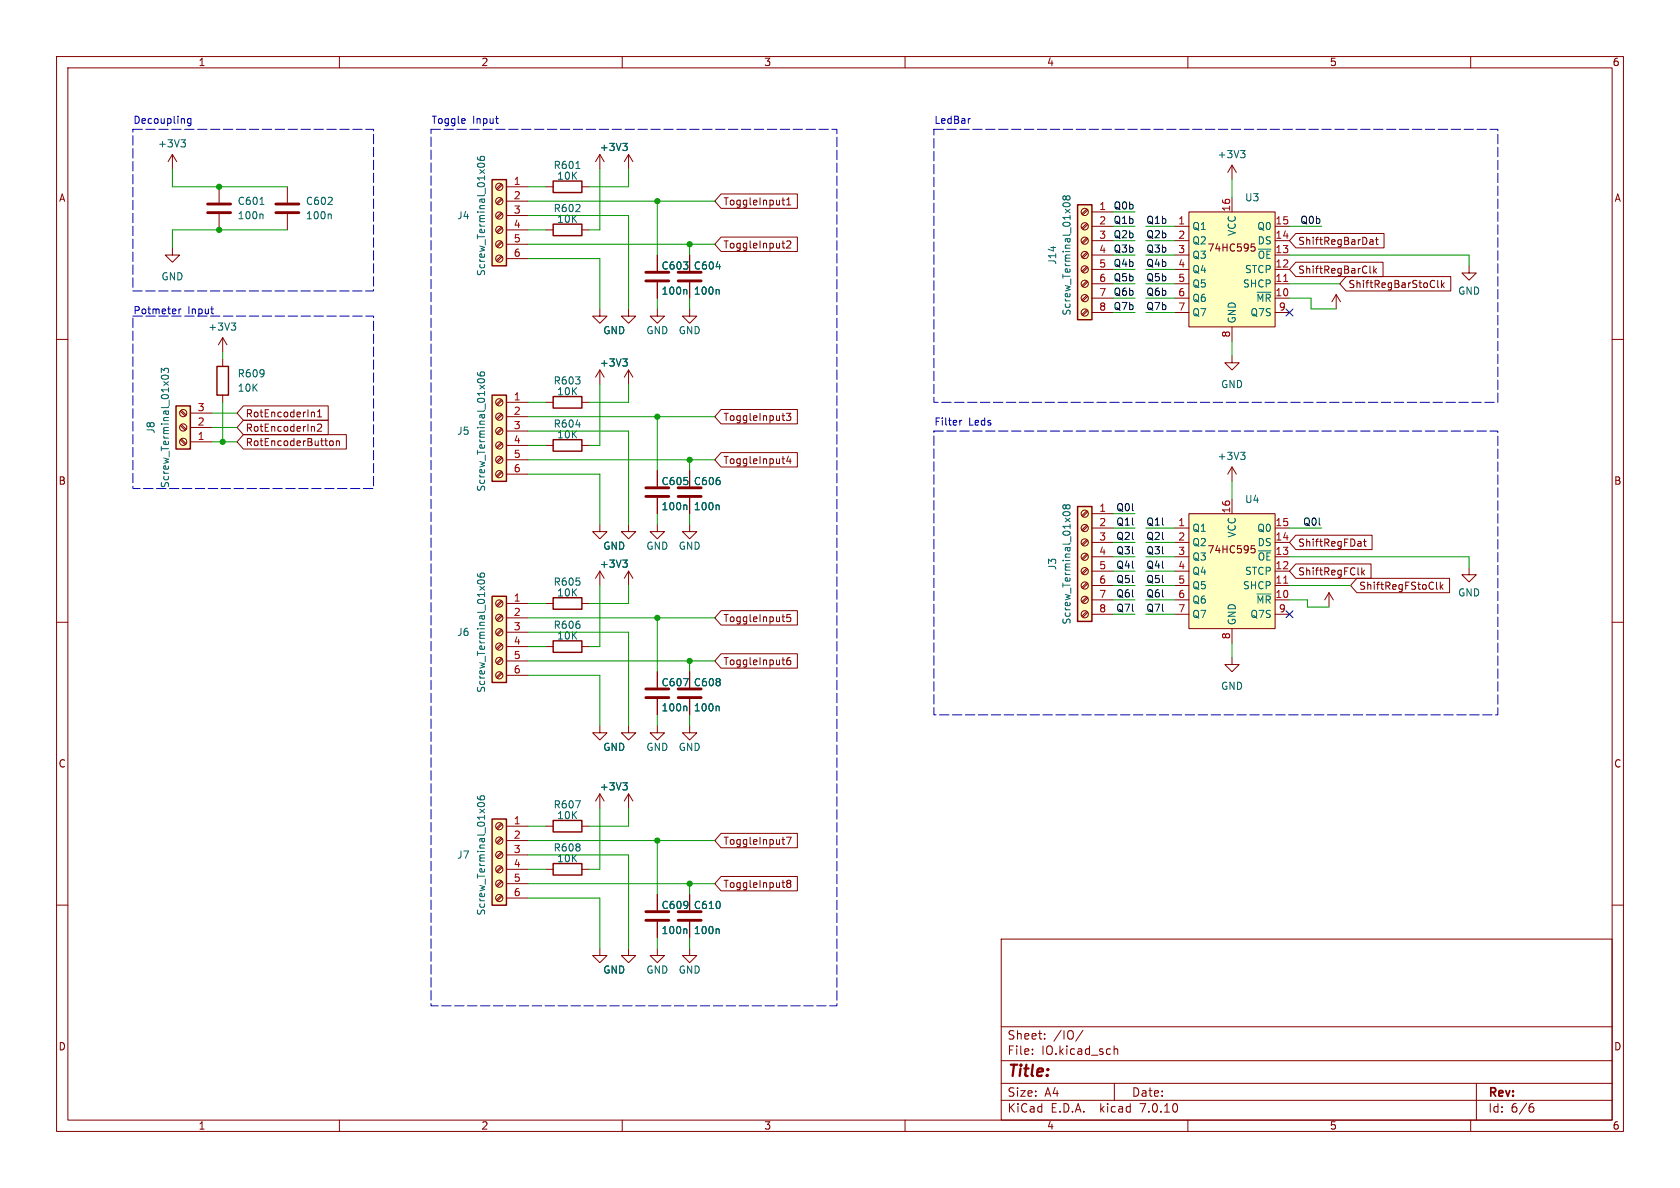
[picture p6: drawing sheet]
<svg xmlns="http://www.w3.org/2000/svg" width="297mm" height="210mm" viewBox="0 0 297 210" stroke-linecap="round" stroke-linejoin="round" font-family="sans-serif">
<g fill="none" stroke="#840000" stroke-width=".18">
<path d="M10 10h277v190h-277zM12 12h273v186h-273zM60 10v2M110 10v2M160 10v2M210 10v2M260 10v2M30.5 27.3l-.8 1.3M30.5 27.3v2.5M30.5 27.3l.7 1.3M38.7 33v2.8M38.7 37.8v2.8"/>
<path d="M50.8 33v2.8M50.8 37.8v2.8M88.6 37.6l-.8 .8M88.6 35.1l-.8 .8M88.6 32.5l-.8 .9M88.8 37.8l-.9 .8M88.8 35.2l-.9 .9M88.8 32.7l-.9 .8M89.5 33h3.8M89.5 35.6h3.8M89.5 38.1h3.8M96.5 33h1.3"/>
<path d="M102.9 33h1.2M106 27.3v2.5M106 27.3l-.7 1.3M106 27.3l.8 1.3M111.1 27.3v2.5M111.1 27.3l-.7 1.3M111.1 27.3l.8 1.3M127.5 34.3h13.5v2.5h-13.5l-1.1-1.2zM138.2 35.4h.5M138.4 35v1l.3 .2M139.1 36.2h.7M139.1 35.3l.3-.3v1.2"/>
<path d="M192.1 39.5l-.8 .8M192.1 37l-.8 .8M192.3 39.7l-.9 .8M192.3 37.1l-.9 .9M193 37.5h3.8M210.2 37.5h15.2v20.3h-15.2zM217.8 29.2l-.8 1.3M217.8 29.2v2.6M217.8 34.9v2.6M217.8 29.2l.8 1.3M10 60h2M30.5 43.8v1.3h1.2l-1.2 1.3-1.3-1.3h1.3"/>
<path d="M39.4 59.7l-.8 1.3M39.4 59.7v2.5M39.4 59.7l.7 1.3M88.6 45.2l-.8 .9M88.6 42.7l-.8 .8M88.6 40.1l-.8 .9M88.8 45.4l-.9 .8M88.8 42.8l-.9 .9M88.8 40.3l-.9 .8M89.5 40.6h3.8M89.5 43.2h3.8M89.5 45.7h3.8"/>
<path d="M96.5 40.6h1.3M102.9 40.6h1.2M106 54.6v1.3h1.3l-1.3 1.3-1.2-1.3h1.2M111.1 54.6v1.3h1.3l-1.3 1.3-1.2-1.3h1.2M116.2 54.6v1.3h1.3l-1.3 1.3-1.3-1.3h1.3M116.2 45.1v2.8M116.2 49.9v2.8M121.9 54.6v1.3h1.3l-1.3 1.3-1.3-1.3h1.3M121.9 45.1v2.8M121.9 49.9v2.8M127.5 41.9h13.5v2.6h-13.5l-1.1-1.3zM138.2 43h.5"/>
<path d="M138.6 43.9h.1M139.1 42.7l.5-.1 .2 .3-.8 1h.8M192.1 54.7l-.8 .9M192.1 52.2l-.8 .8M192.1 49.7l-.8 .8M192.1 47.1l-.8 .9M192.1 44.6l-.8 .8M192.1 42l-.8 .9M192.3 54.9l-.9 .9M192.3 52.4l-.9 .8M192.3 49.8l-.9 .9M192.3 47.3l-.9 .8"/>
<path d="M192.3 44.8l-.9 .8M192.3 42.2l-.9 .9M193 40h3.8M193 42.5h3.8M193 45.1h3.8M193 47.6h3.8M193 50.2h3.8M193 52.7h3.8M193 55.2h3.8M207.6 40h2.6M207.6 42.5h2.6M207.6 45.1h2.6"/>
<path d="M207.6 47.6h2.6M207.6 50.2h2.6M207.6 52.7h2.6M207.6 55.2h2.6M217.8 57.8v2.5M221.2 43.1h.6M221.3 43.6l.5 .1M221.8 44.3l-.5 .1M221.9 43.8v.4M225.4 40h2.6M225.4 42.5h2.6M225.4 45.1h2.6"/>
<path d="M225.4 47.6h2.6M225.4 50.2h2.6M225.4 52.7h2.6M225.4 55.2h2.6M229.1 41.3h15.6v2.5h-15.6l-1.1-1.3zM229.1 46.4h15.4v2.5h-15.4l-1.1-1.3zM236.2 52.1l-.7 1.2M236.2 52.1v2.5M236.2 52.1l.8 1.2M238 48.9h18.5v2.5h-18.5l-1.1-1.2zM242.2 42.4h.5v.8M242.2 43.2h.5"/>
<path d="M242.2 47v1.1l.2 .2M242.7 42.7l-.5 .1M242.9 47v1.3M243 47.8l.3 .5M243.2 42.4h.4M243.3 41.9v1.1l.3 .2M243.3 47.4l-.4 .5M254.2 49.6v1.1l.2 .1M254.8 49.6v1.2M255 50.4l.3 .4M255.3 50l-.5 .5M259.7 47v1.3h1.3l-1.3 1.2-1.3-1.2h1.3"/>
<path d="M285 60h2M31.9 72.7l.8 .8M31.9 75.2l.8 .9M31.9 77.8l.8 .8M32.1 72.5l.8 .9M32.1 75.1l.8 .8M32.1 77.6l.8 .8M33.7 78.1h3.8M33.7 75.6h3.8M33.7 73h3.8M39.4 63.5v1.3M39.4 69.9v1.2"/>
<path d="M43 71.8h15v2.5h-15l-1.1-1.3zM43 74.3h15v2.5h-15l-1.1-1.2zM43 76.8h18.2v2.6h-18.2l-1.1-1.3zM55.2 72.8l.4 .2v.7M56.1 73.7h.8M56.1 72.8l.4-.4v1.3M56.1 75.1l.5-.1 .3 .3-.8 .9h.8M58.3 78.2l.2-.3 .3 .1 .1 .2-.1 .5-.3 .1-.2-.3M59.5 78l.1-.1 .3 .1 .1 .8M59.5 77.9v.9M88.6 78.2l-.8 .9M88.6 75.7l-.8 .8"/>
<path d="M88.6 73.2l-.8 .8M88.6 70.6l-.8 .9M88.8 78.4l-.9 .8M88.8 75.9l-.9 .8M88.8 73.3l-.9 .9M88.8 70.8l-.9 .8M89.5 78.7h3.8M89.5 71.1h3.8M89.5 73.7h3.8M89.5 76.2h3.8M96.5 78.7h1.3M96.5 71.1h1.3"/>
<path d="M102.9 78.7h1.2M102.9 71.1h1.2M106 65.4v2.5M106 65.4l-.7 1.3M106 65.4l.8 1.3M111.1 65.4v2.5M111.1 65.4l-.7 1.3M111.1 65.4l.8 1.3M127.5 72.4h13.5v2.5h-13.5l-1.1-1.2zM138.2 73.5h.5M138.6 74.3h.1M139 73.1h.8l-.4 .4 .3 .2v.5l-.1 .1-.6-.1"/>
<path d="M217.8 62.9v1.2h1.3l-1.3 1.3-1.3-1.3h1.3M88.6 83.3l-.8 .9M88.6 80.8l-.8 .8M88.8 83.5l-.9 .8M88.8 80.9l-.9 .9M89.5 81.3h3.8M89.5 83.8h3.8M106 92.7v1.3h1.3l-1.3 1.3-1.2-1.3h1.2M111.1 92.7v1.3h1.3l-1.3 1.3-1.2-1.3h1.2M116.2 92.7v1.3h1.3l-1.3 1.3-1.3-1.3h1.3M116.2 83.2v2.8M116.2 88v2.8"/>
<path d="M121.9 92.7v1.3h1.3l-1.3 1.3-1.3-1.3h1.3M121.9 83.2v2.8M121.9 88v2.8M127.5 80h13.5v2.6h-13.5l-1.1-1.3zM138.2 81.1h.5M138.6 82h.1M139.4 80.6l-.3 .9h.8M139.7 81.1v.9M192.1 97.9l-.8 .9M192.1 95.4l-.8 .8M192.1 92.8l-.8 .9M192.1 90.3l-.8 .8"/>
<path d="M192.3 98.1l-.9 .8M192.3 95.6l-.9 .8M192.3 93l-.9 .9M192.3 90.5l-.9 .8M193 90.8h3.8M193 93.3h3.8M193 95.9h3.8M193 98.4h3.8M207.6 93.3h2.6M207.6 95.9h2.6M207.6 98.4h2.6M210.2 90.8h15.2v20.3h-15.2z"/>
<path d="M217.8 82.6v2.5M217.8 88.3v2.5M217.8 82.6l-.8 1.2M217.8 82.6l.8 1.2M221.2 96.5h.6M221.3 96.9l.5 .1M221.8 97.7h-.5M221.9 97.2v.3M225.4 93.3h2.6M225.4 95.9h2.6M225.4 98.4h2.6M229.1 99.7h13.3v2.5h-13.3l-1.1-1.2z"/>
<path d="M229.1 94.6h13.5v2.6h-13.5l-1.1-1.3zM240.6 95.8v.8M240.6 96.5l-.1 .1M240.6 96l-.1 .1M241 95.7h.5M241.2 95.3v1.1l.3 .2M10 110h2M88.6 118.9l-.8 .8M88.6 116.3l-.8 .9M88.6 113.8l-.8 .8M88.6 111.3l-.8 .8M88.6 108.7l-.8 .9"/>
<path d="M88.6 106.2l-.8 .8M88.8 119l-.9 .9M88.8 116.5l-.9 .8M88.8 114l-.9 .8M88.8 111.4l-.9 .9M88.8 108.9l-.9 .8M88.8 106.3l-.9 .9M89.5 114.3h3.8M89.5 106.7h3.8M89.5 109.2h3.8M89.5 111.8h3.8M89.5 116.8h3.8"/>
<path d="M89.5 119.4h3.8M96.5 114.3h1.3M96.5 106.7h1.3M102.9 114.3h1.2M102.9 106.7h1.2M106 101l-.7 1.2M106 101v2.5M106 101l.8 1.2M111.1 101l-.7 1.2M111.1 101v2.5M111.1 101l.8 1.2M116.2 118.7v2.8"/>
<path d="M121.9 118.7v2.8M127.5 107.9h13.5v2.6h-13.5l-1.1-1.3zM127.5 115.6h13.5v2.5h-13.5l-1.1-1.3zM138.2 109h.5M138.2 116.7h.5M138.6 109.9h.1M138.6 117.5h.1M139.7 116.2l-.4 .1a.85 .85 0 0 0 0 1.2l.4-.1 .1-.4-.2-.3-.4 .1-.1 .2M139.7 108.6h-.6v.6l.2-.1 .4 .1 .1 .1-.1 .5-.1 .1-.5-.1M192.1 108.1l-.8 .8M192.1 105.5l-.8 .9M192.1 103l-.8 .8"/>
<path d="M192.1 100.5l-.8 .8M192.3 108.3l-.9 .8M192.3 105.7l-.9 .9M192.3 103.2l-.9 .8M192.3 100.6l-.9 .9M193 101h3.8M193 103.5h3.8M193 106h3.8M193 108.6h3.8M207.6 101h2.6M207.6 103.5h2.6M207.6 106h2.6"/>
<path d="M207.6 108.6h2.6M217.8 116.2v1.3h1.3l-1.3 1.2-1.3-1.2h1.3M217.8 111.1v2.6M225.4 101h2.6M225.4 103.5h2.6M225.4 106h2.6M225.4 108.6h2.6M234.9 104.8l-.7 1.2M234.9 104.8v2.5M234.9 104.8l.8 1.2M239.9 102.2h16.4v2.6h-16.4l-1.1-1.3zM240.7 100.4v1.2"/>
<path d="M240.9 101.2l.3 .4M241.2 100.8l-.5 .5M254 102.9v1.1l.1 .2M254.6 102.9v1.3M254.7 103.7l.4 .5M255.1 103.3l-.5 .5M259.7 100.3v1.3h1.3l-1.3 1.3-1.3-1.3h1.3M285 110h2M106 128.3v1.2h1.3l-1.3 1.3-1.2-1.3h1.2M111.1 128.3v1.2h1.3l-1.3 1.3-1.2-1.3h1.2M116.2 128.3v1.2h1.3l-1.3 1.3-1.3-1.3h1.3M116.2 123.6v2.8"/>
<path d="M121.9 128.3v1.2h1.3l-1.3 1.3-1.3-1.3h1.3M121.9 123.6v2.8M10 160h2M88.6 158.2l-.8 .9M88.6 155.7l-.8 .8M88.6 153.2l-.8 .8M88.6 150.6l-.8 .9M88.6 148.1l-.8 .8M88.6 145.5l-.8 .9M88.8 158.4l-.9 .9M88.8 155.9l-.9 .8M88.8 153.3l-.9 .9"/>
<path d="M88.8 150.8l-.9 .8M88.8 148.3l-.9 .8M88.8 145.7l-.9 .9M89.5 146.1h3.8M89.5 148.6h3.8M89.5 151.1h3.8M89.5 153.7h3.8M89.5 156.2h3.8M89.5 158.8h3.8M96.5 146.1h1.3M96.5 153.7h1.3M102.9 146.1h1.2"/>
<path d="M102.9 153.7h1.2M106 140.3v2.6M106 140.3l-.7 1.3M106 140.3l.8 1.3M111.1 140.3v2.6M111.1 140.3l-.7 1.3M111.1 140.3l.8 1.3M116.2 158.1v2.8M121.9 158.1v2.8M127.5 147.3h13.5v2.6h-13.5l-1.1-1.3zM127.5 154.9h13.5v2.6h-13.5l-1.1-1.3zM138.2 148.4h.5"/>
<path d="M138.2 156h.5M138.6 149.3h.1M138.6 156.9h.1M139 148h.9l-.6 1.3M139.3 156.2l-.2-.3 .2-.3h.3l.2 .3-.2 .3M139.3 156.2l-.2 .2v.4l.2 .1h.3l.2-.3v-.2l-.2-.2M139.3 156.2h.3M285 160h2M106 167.6v1.3h1.3l-1.3 1.3-1.2-1.3h1.2M111.1 167.6v1.3h1.3l-1.3 1.3-1.2-1.3h1.2M116.2 167.6v1.3h1.3l-1.3 1.3-1.3-1.3h1.3M116.2 162.9v2.8"/>
<path d="M121.9 167.6v1.3h1.3l-1.3 1.3-1.3-1.3h1.3M121.9 162.9v2.8M177 166h108v32h-108zM60 198v2M110 198v2M160 198v2M177 194.5h108M177 191.5h108M177 187.5h108M177 181.5h108M182.5 186.3v.1M182.5 185.5v.1"/>
<path d="M184.7 183.6v.1M184.7 182.8v.1M191.5 182.1l-1.3 2M197 184.9v1.5M197 185.5l.2-.1 .3 .1 .1 .9M197 191.5v3M210 198v2M260 198v2M261 191.5v6.5M270.6 195.7h.3l.3 .3-.1 .5-.5 .1M271 195.1l-.4 .1"/>
<circle cx="88.3" cy="33" r=".63"/>
<circle cx="88.3" cy="35.6" r=".63"/>
<circle cx="88.3" cy="38.1" r=".63"/>
<circle cx="191.8" cy="37.5" r=".63"/>
<circle cx="88.3" cy="40.6" r=".63"/>
<circle cx="88.3" cy="45.7" r=".63"/>
<circle cx="88.3" cy="43.2" r=".63"/>
<circle cx="191.8" cy="42.5" r=".63"/>
<circle cx="191.8" cy="40" r=".63"/>
<circle cx="191.8" cy="55.2" r=".63"/>
<circle cx="191.8" cy="50.2" r=".63"/>
<circle cx="191.8" cy="47.6" r=".63"/>
<circle cx="191.8" cy="52.7" r=".63"/>
<circle cx="191.8" cy="45.1" r=".63"/>
<circle cx="32.4" cy="75.6" r=".63"/>
<circle cx="32.4" cy="78.1" r=".63"/>
<circle cx="32.4" cy="73" r=".63"/>
<circle cx="88.3" cy="76.2" r=".63"/>
<circle cx="88.3" cy="73.7" r=".63"/>
<circle cx="88.3" cy="71.1" r=".63"/>
<circle cx="88.3" cy="78.7" r=".63"/>
<circle cx="88.3" cy="83.8" r=".63"/>
<circle cx="88.3" cy="81.3" r=".63"/>
<circle cx="191.8" cy="93.3" r=".63"/>
<circle cx="191.8" cy="98.4" r=".63"/>
<circle cx="191.8" cy="95.9" r=".63"/>
<circle cx="191.8" cy="90.8" r=".63"/>
<circle cx="88.3" cy="111.8" r=".63"/>
<circle cx="88.3" cy="114.3" r=".63"/>
<circle cx="88.3" cy="109.2" r=".63"/>
<circle cx="88.3" cy="106.7" r=".63"/>
<circle cx="88.3" cy="119.4" r=".63"/>
<circle cx="88.3" cy="116.8" r=".63"/>
<circle cx="191.8" cy="108.6" r=".63"/>
<circle cx="191.8" cy="103.5" r=".63"/>
<circle cx="191.8" cy="106" r=".63"/>
<circle cx="191.8" cy="101" r=".63"/>
<circle cx="88.3" cy="156.2" r=".63"/>
<circle cx="88.3" cy="158.7" r=".63"/>
<circle cx="88.3" cy="153.7" r=".63"/>
<circle cx="88.3" cy="146" r=".63"/>
<circle cx="88.3" cy="151.1" r=".63"/>
<circle cx="88.3" cy="148.6" r=".63"/>
</g>
<g fill="none" stroke="#006464" stroke-width=".18">
<path d="M32 24.7h.8l-.4 .5M32.5 25.2l.3 .2v.3l-.3 .3M46 36.1h.7M46.3 37.8l.2 .2v.7M58.4 37.8l.2 .2v.7M84.4 27.8l.1 .3a.85 .85 0 0 0 1.2 0l-.2-.4-.4-.1-.2 .3v.3l.2 .2M84.5 29a.68 .68 0 0 1 1.2 .3 .72 .72 0 0 1-1.3-.2zM101.8 29.8h.7M110.1 25.3h.8l-.4 .5M110.6 25.8l.3 .3v.3l-.3 .2M188 36a.68 .68 0 0 1 1.2 .3 .72 .72 0 0 1-1.3-.2zM188.4 34.9l-.2-.3-.3 .3v.2l.2 .2 .3-.2"/>
<path d="M188.4 34.9l.3-.3h.2l.3 .3-.1 .3-.2 .1h-.3l-.2-.2M188.4 34.9v.2M219.3 26.6h.8l-.4 .5M219.9 27.1l.2 .2v.3l-.2 .3M40.9 57.1h.8l-.5 .5M41.4 57.6l.3 .2v.3l-.3 .3M121.2 51.2l.2 .1v.7M126.6 47.1h.8M127 51.2l.1 .1v.7M28.5 65.9v-.8l.5 .4 .1-.3h.6l.1 .1-.1 .6M28.6 66.4a.68 .68 0 0 1 1.2 .3 .72 .72 0 0 1-1.3-.1zM84.4 65.9l.1 .3a.85 .85 0 0 0 1.2 0l-.2-.4-.4-.1-.2 .3v.3l.2 .2"/>
<path d="M84.5 67.1a.75 .75 0 0 1 1.2 .3 .72 .72 0 0 1-1.3-.2zM101.8 75.1h.8M110.1 63.4h.8l-.4 .5M110.6 63.9l.3 .3v.3l-.3 .2M219.3 80h.8l-.4 .4M110.1 99h.8l-.4 .5M110.6 99.5l.3 .2v.3l-.3 .3M121.2 89.3l.2 .1v.7M127 89.3l.1 .1v.7M188 90.6a.68 .68 0 0 1 1.2 .3 .72 .72 0 0 1-1.3-.2zM188.4 89.5l-.2-.3-.3 .3v.2l.2 .3 .3-.3M188.4 89.5l.3-.3h.2l.3 .3-.1 .3-.2 .2-.3-.1-.2-.2"/>
<path d="M188.4 89.5v.2M219.9 80.4l.2 .3v.3l-.2 .2M84.4 101.4l.1 .4a.85 .85 0 0 0 1.2 0l-.2-.4-.4-.1-.2 .2v.4l.2 .1M84.5 102.7a.75 .75 0 0 1 1.2 .2 .72 .72 0 0 1-1.3-.1zM120.8 120h.9l-.6 1.2M110.1 138.4h.8l-.4 .5M110.6 138.9l.3 .2v.3l-.3 .2M121.2 124.8l.2 .2v.7M127 124.8l.1 .2v.7M84.4 140.8l.1 .4a.85 .85 0 0 0 1.2 0l-.2-.5h-.4l-.2 .2v.4l.2 .1M84.5 142.1a.75 .75 0 0 1 1.2 .2 .72 .72 0 0 1-1.3-.1zM101.8 141.5h.8l-.5 1.3"/>
<path d="M121.2 164.2l.2 .2v.6M127 164.2l.1 .2v.6"/>
</g>
<g fill="#ffffc2" stroke="#ffffc2" stroke-width=".18">
<path d="M87 144.8h2.5v15.2h-2.5z"/>
<path d="M31.1 71.8h2.6v7.6h-2.6z"/>
<path d="M190.5 36.2h2.5v20.3h-2.5z"/>
<path d="M210.2 37.5h15.2v20.3h-15.2z"/>
<path d="M87 31.8h2.5v15.2h-2.5z"/>
<path d="M87 69.9h2.5v15.2h-2.5z"/>
<path d="M190.5 89.5h2.5v20.4h-2.5z"/>
<path d="M210.2 90.8h15.2v20.3h-15.2z"/>
<path d="M87 105.4h2.5v15.3h-2.5z"/>
</g>
<g fill="none" stroke="#840000" stroke-width=".25">
<path d="M87 31.8h2.5v15.2h-2.5zM97.8 32h5.1v2h-5.1zM97.8 39.6h5.1v2.1h-5.1zM190.5 36.2h2.5v20.3h-2.5zM31.1 71.8h2.6v7.6h-2.6zM38.4 64.8h2v5.1h-2zM87 69.9h2.5v15.2h-2.5zM97.8 77.7h5.1v2.1h-5.1zM97.8 70.1h5.1v2h-5.1zM190.5 89.5h2.5v20.4h-2.5zM87 105.4h2.5v15.3h-2.5zM97.8 113.3h5.1v2h-5.1z"/>
<path d="M97.8 105.7h5.1v2h-5.1zM87 144.8h2.5v15.2h-2.5zM97.8 145h5.1v2.1h-5.1zM97.8 152.7h5.1v2h-5.1z"/>
</g>
<g fill="none" stroke="#840000" stroke-width=".51">
<path d="M36.7 37.6h4.1M36.7 36.1h4.1M48.8 37.6h4M48.8 36.1h4M114.2 49.7h4M114.2 48.1h4M119.9 49.7h4.1M119.9 48.1h4.1M114.2 87.8h4M114.2 86.2h4M119.9 87.8h4.1M119.9 86.2h4.1"/>
<path d="M114.2 123.3h4M114.2 121.8h4M119.9 123.3h4.1M119.9 121.8h4.1M114.2 162.7h4M114.2 161.2h4M119.9 162.7h4.1M119.9 161.2h4.1"/>
</g>
<path d="M226.9 49.7h.8M226.9 103.1h.8" fill="none" stroke="#a90000" stroke-width=".18"/>
<g fill="none" stroke="#0000c2" stroke-width=".18">
<path d="M33.8 21h-.4l-.2 .2 .1 .6h.5M33.8 21v1l-.3 .2h-.3M82 21l.2 .3-.6 .1M82.2 21.8h-.2M87.6 21h.5M88 21.8h.1M171.6 21h-.3M31.6 54.6v.9M32 54.6l-.4 .3M37.3 54.6h.4M37.6 55.5h.1M169.7 74.3v.9"/>
<path d="M170 74.3l-.3 .2"/>
</g>
<path d="M23.5 22.9h42.5v28.5h-42.5v-28.5M76.2 22.9h71.8v154.9h-71.8v-154.9M165.1 22.9h99.7v48.2h-99.7v-48.2M23.5 55.9h42.5v30.5h-42.5v-30.5M165.1 76.2h99.7v50.2h-99.7v-50.2" fill="none" stroke="#0000c2" stroke-width=".18" stroke-dasharray="1.7 .6"/>
<g fill="none" stroke="#009600" stroke-width=".18">
<path d="M30.5 29.8v3.2h20.3M93.3 38.1h17.8v16.5M93.3 33h3.2M93.3 35.6h33.1M106 29.8v10.8h-1.9M111.1 29.8v3.2h-7M116.2 35.6v9.5M196.8 37.5h3.9M217.8 31.8v3.1M50.8 40.6h-20.3v3.2M93.3 45.7h12.7v8.9M93.3 40.6h3.2"/>
<path d="M93.3 43.2h33.1M116.2 52.7v1.9M121.9 43.2v1.9M121.9 52.7v1.9M196.8 40h3.9M196.8 50.2h3.9M196.8 52.7h3.9M196.8 47.6h3.9M196.8 45.1h3.9M196.8 55.2h3.9M196.8 42.5h3.9M202.6 40h5"/>
<path d="M202.6 50.2h5M202.6 52.7h5M202.6 47.6h5M202.6 45.1h5M202.6 55.2h5M202.6 42.5h5M228 40h5.7M228 52.7h3.8v1.9h4.4M228 50.2h8.9M228 45.1h31.7v1.9M37.5 75.6h4.4M37.5 78.1h4.4"/>
<path d="M37.5 73h4.4M39.4 62.2v1.3M39.4 71.1v7M93.3 76.2h17.8v16.5M93.3 78.7h3.2M93.3 71.1h3.2M93.3 73.7h33.1M106 67.9v10.8h-1.9M111.1 67.9v3.2h-7M116.2 73.7v9.5M217.8 60.3v2.6M93.3 83.8h12.7v8.9"/>
<path d="M93.3 81.3h33.1M116.2 90.8v1.9M121.9 81.3v1.9M121.9 90.8v1.9M196.8 93.3h3.9M196.8 98.4h3.9M196.8 95.9h3.9M196.8 90.8h3.9M202.6 93.3h5M202.6 98.4h5M202.6 95.9h5M217.8 85.1v3.2"/>
<path d="M228 98.4h31.7v1.9M228 93.3h5.7M93.3 119.4h12.7v8.9M93.3 111.8h17.8v16.5M93.3 114.3h3.2M93.3 116.8h33.1M93.3 106.7h3.2M93.3 109.2h33.1M106 103.5v10.8h-1.9M111.1 103.5v3.2h-7M116.2 109.2v9.5M121.9 116.8v1.9"/>
<path d="M196.8 106h3.9M196.8 103.5h3.9M196.8 108.6h3.9M196.8 101h3.9M202.6 106h5M202.6 103.5h5M202.6 108.6h5M202.6 101h5M217.8 113.7v2.5M228 106h3.1v1.3h3.8M228 103.5h10.8M116.2 126.4v1.9"/>
<path d="M121.9 126.4v1.9M93.3 148.6h33.1M93.3 146.1h3.2M93.3 158.8h12.7v8.8M93.3 151.1h17.8v16.5M93.3 156.2h33.1M93.3 153.7h3.2M106 142.9v10.8h-1.9M111.1 142.9v3.2h-7M116.2 148.6v9.5M121.9 156.2v1.9M116.2 165.7v1.9"/>
<path d="M121.9 165.7v1.9"/>
</g>
<path d="M227.4 54.6l1.2 1.3M228.6 54.6l-1.2 1.3M227.4 108l1.2 1.2M228.6 108l-1.2 1.2" fill="none" stroke="#000084" stroke-width=".18"/>
<g fill="#009600" stroke="#009600" stroke-width=".18">
<circle cx="121.9" cy="116.8" r=".46"/>
<circle cx="116.2" cy="109.2" r=".46"/>
<circle cx="116.2" cy="35.6" r=".46"/>
<circle cx="38.7" cy="33" r=".46"/>
<circle cx="38.7" cy="40.6" r=".46"/>
<circle cx="121.9" cy="81.3" r=".46"/>
<circle cx="116.2" cy="73.7" r=".46"/>
<circle cx="121.9" cy="43.2" r=".46"/>
<circle cx="121.9" cy="156.2" r=".46"/>
<circle cx="116.2" cy="148.6" r=".46"/>
<circle cx="39.4" cy="78.1" r=".46"/>
</g>
<text font-size="2.8" fill="#840000" x="178" y="190.9">Title:</text>
<g font-size="2.1" fill="#840000">
<text x="178" y="184">Sheet:</text>
<text x="186.2" y="184">/IO/</text>
<text x="178" y="186.7">File:</text>
<text x="184.1" y="186.7">IO.kicad_sch</text>
<text x="178" y="196.9">KiCad</text>
<text x="178" y="194.1">Size:</text>
<text x="184.7" y="194.1">A4</text>
<text x="185.7" y="196.9">E.D.A.</text>
<text x="194.6" y="196.9">kicad</text>
<text x="200" y="194.1">Date:</text>
<text x="201.8" y="196.9">7.0.10</text>
<text x="263" y="194.3">Rev:</text>
<text x="263" y="196.9">Id:</text>
<text x="267.1" y="196.9">6/6</text>
</g>
<g font-size="1.8" fill="#840000">
<text x="35" y="11.9">1</text>
<text x="85" y="11.9">2</text>
<text x="135" y="11.9">3</text>
<text x="185" y="11.9">4</text>
<text x="235" y="11.9">5</text>
<text x="285" y="11.9">6</text>
<text x="10.3" y="35.9">A</text>
<text x="285.3" y="35.9">A</text>
<text x="127.8" y="36.5">ToggleInput1</text>
<text x="127.8" y="44.1">ToggleInput2</text>
<text x="213.4" y="44.7">74HC595</text>
<text x="229.4" y="43.5">ShiftRegBarDat</text>
<text x="229.4" y="48.6">ShiftRegBarClk</text>
<text x="238.3" y="51.1">ShiftRegBarStoClk</text>
<text x="43.3" y="74">RotEncoderIn1</text>
<text x="43.3" y="76.5">RotEncoderIn2</text>
<text x="127.8" y="74.6">ToggleInput3</text>
<text x="43.3" y="79.1">RotEncoderButton</text>
<text x="127.8" y="82.2">ToggleInput4</text>
<text x="10.3" y="85.9">B</text>
<text x="285.3" y="85.9">B</text>
<text x="213.4" y="98">74HC595</text>
<text x="229.4" y="101.9">ShiftRegFClk</text>
<text x="229.4" y="96.8">ShiftRegFDat</text>
<text x="240.2" y="104.5">ShiftRegFStoClk</text>
<text x="127.8" y="110.2">ToggleInput5</text>
<text x="127.8" y="117.8">ToggleInput6</text>
<text x="10.3" y="135.9">C</text>
<text x="285.3" y="135.9">C</text>
<text x="127.8" y="149.5">ToggleInput7</text>
<text x="127.8" y="157.2">ToggleInput8</text>
<text x="10.3" y="185.9">D</text>
<text x="285.3" y="185.9">D</text>
<text x="35" y="199.9">1</text>
<text x="85" y="199.9">2</text>
<text x="135" y="199.9">3</text>
<text x="185" y="199.9">4</text>
<text x="235" y="199.9">5</text>
<text x="285" y="199.9">6</text>
</g>
<g font-size="1.8" fill="#0000c2">
<text x="23.5" y="22">Decoupling</text>
<text x="76.2" y="22">Toggle</text>
<text x="83.5" y="22">Input</text>
<text x="165.1" y="22">LedBar</text>
<text x="23.5" y="55.6">Potmeter</text>
<text x="33.2" y="55.6">Input</text>
<text x="165.1" y="75.3">Filter</text>
<text x="171.2" y="75.3">Leds</text>
</g>
<g font-size="1.8" fill="#006464">
<text x="27.8" y="26.3">+3V3</text>
<text x="105.9" y="26.9">+3V3</text>
<text x="215.2" y="28.2">+3V3</text>
<text x="97.8" y="30.1">R601</text>
<text x="98.4" y="32">10K</text>
<text x="220" y="35.8">U3</text>
<text x="41.9" y="36.4">C601</text>
<text x="41.9" y="39">100n</text>
<text x="54" y="36.4">C602</text>
<text x="54" y="39">100n</text>
<text x="80.7" y="39">J4</text>
<text x="97.8" y="37.7">R602</text>
<text x="98.4" y="39.6">10K</text>
<text x="210.7" y="40.9">Q1</text>
<text x="218.7" y="41.8" transform="rotate(-90 218.7 41.8)">VCC</text>
<text x="222.2" y="40.9">Q0</text>
<text x="116.8" y="47.9">C603</text>
<text x="122.6" y="47.9">C604</text>
<text x="186.9" y="46.9" transform="rotate(-90 186.9 46.9)">J14</text>
<text x="210.7" y="43.4">Q2</text>
<text x="210.7" y="45.9">Q3</text>
<text x="222.2" y="45.9">~{OE}</text>
<text x="222.2" y="43.4">DS</text>
<text x="28.4" y="49.8">GND</text>
<text x="86" y="48.9" transform="rotate(-90 86 48.9)">Screw_Terminal_01x06</text>
<text x="116.8" y="52.3">100n</text>
<text x="122.6" y="52.3">100n</text>
<text x="210.7" y="48.5">Q4</text>
<text x="210.7" y="51">Q5</text>
<text x="210.7" y="53.6">Q6</text>
<text x="219.6" y="51">SHCP</text>
<text x="220" y="48.5">STCP</text>
<text x="222" y="53.6">~{MR}</text>
<text x="257.7" y="52.3">GND</text>
<text x="36.7" y="58.6">+3V3</text>
<text x="106.5" y="59.3">GND</text>
<text x="114.2" y="59.3">GND</text>
<text x="119.9" y="59.3">GND</text>
<text x="189.5" y="55.9" transform="rotate(-90 189.5 55.9)">Screw_Terminal_01x08</text>
<text x="210.7" y="56.1">Q7</text>
<text x="218.7" y="57.3" transform="rotate(-90 218.7 57.3)">GND</text>
<text x="221" y="56.1">Q7S</text>
<text x="105.9" y="65">+3V3</text>
<text x="41.9" y="66.9">R609</text>
<text x="41.9" y="69.4">10K</text>
<text x="97.8" y="68.2">R603</text>
<text x="98.4" y="70.1">10K</text>
<text x="215.8" y="68.8">GND</text>
<text x="27.5" y="76.8" transform="rotate(-90 27.5 76.8)">J8</text>
<text x="80.7" y="77.1">J5</text>
<text x="97.8" y="75.8">R604</text>
<text x="98.4" y="77.7">10K</text>
<text x="215.2" y="81.5">+3V3</text>
<text x="30.1" y="86.4" transform="rotate(-90 30.1 86.4)">Screw_Terminal_01x03</text>
<text x="86" y="87" transform="rotate(-90 86 87)">Screw_Terminal_01x06</text>
<text x="116.8" y="86">C605</text>
<text x="122.6" y="86">C606</text>
<text x="220" y="89.1">U4</text>
<text x="116.8" y="90.4">100n</text>
<text x="122.6" y="90.4">100n</text>
<text x="210.7" y="94.2">Q1</text>
<text x="218.7" y="95.1" transform="rotate(-90 218.7 95.1)">VCC</text>
<text x="222.2" y="94.2">Q0</text>
<text x="105.9" y="100.6">+3V3</text>
<text x="106.5" y="97.4">GND</text>
<text x="114.2" y="97.4">GND</text>
<text x="119.9" y="97.4">GND</text>
<text x="186.9" y="100.9" transform="rotate(-90 186.9 100.9)">J3</text>
<text x="210.7" y="96.7">Q2</text>
<text x="210.7" y="99.3">Q3</text>
<text x="210.7" y="101.8">Q4</text>
<text x="220" y="101.8">STCP</text>
<text x="222.2" y="99.3">~{OE}</text>
<text x="222.2" y="96.7">DS</text>
<text x="97.8" y="103.7">R605</text>
<text x="98.4" y="105.6">10K</text>
<text x="210.7" y="104.4">Q5</text>
<text x="210.7" y="106.9">Q6</text>
<text x="219.6" y="104.4">SHCP</text>
<text x="222" y="106.9">~{MR}</text>
<text x="257.7" y="105.6">GND</text>
<text x="80.7" y="112.6">J6</text>
<text x="97.8" y="111.4">R606</text>
<text x="98.4" y="113.3">10K</text>
<text x="189.5" y="110.5" transform="rotate(-90 189.5 110.5)">Screw_Terminal_01x08</text>
<text x="210.7" y="109.4">Q7</text>
<text x="218.7" y="110.6" transform="rotate(-90 218.7 110.6)">GND</text>
<text x="221" y="109.4">Q7S</text>
<text x="86" y="122.6" transform="rotate(-90 86 122.6)">Screw_Terminal_01x06</text>
<text x="116.8" y="121.5">C607</text>
<text x="116.8" y="126">100n</text>
<text x="122.6" y="121.5">C608</text>
<text x="122.6" y="126">100n</text>
<text x="215.8" y="122.1">GND</text>
<text x="106.5" y="132.9">GND</text>
<text x="114.2" y="132.9">GND</text>
<text x="119.9" y="132.9">GND</text>
<text x="97.8" y="143.1">R607</text>
<text x="105.9" y="139.9">+3V3</text>
<text x="98.4" y="145">10K</text>
<text x="80.7" y="152">J7</text>
<text x="97.8" y="150.7">R608</text>
<text x="98.4" y="152.6">10K</text>
<text x="86" y="161.9" transform="rotate(-90 86 161.9)">Screw_Terminal_01x06</text>
<text x="116.8" y="160.9">C609</text>
<text x="122.6" y="160.9">C610</text>
<text x="116.8" y="165.3">100n</text>
<text x="122.6" y="165.3">100n</text>
<text x="106.5" y="172.3">GND</text>
<text x="114.2" y="172.3">GND</text>
<text x="119.9" y="172.3">GND</text>
</g>
<g font-size="1.8" fill="#a90000">
<text x="90.7" y="32.8">1</text>
<text x="90.7" y="35.3">2</text>
<text x="90.7" y="37.8">3</text>
<text x="90.7" y="40.4">4</text>
<text x="194.2" y="37.2">1</text>
<text x="194.2" y="39.8">2</text>
<text x="208.2" y="39.8">1</text>
<text x="217.6" y="37.5" transform="rotate(-90 217.6 37.5)">16</text>
<text x="225.4" y="39.8">15</text>
<text x="90.7" y="42.9">5</text>
<text x="90.7" y="45.5">6</text>
<text x="194.2" y="42.3">3</text>
<text x="194.2" y="44.8">4</text>
<text x="194.2" y="47.4">5</text>
<text x="208.2" y="42.3">2</text>
<text x="208.2" y="44.8">3</text>
<text x="208.2" y="47.4">4</text>
<text x="225.4" y="47.4">12</text>
<text x="225.4" y="44.8">13</text>
<text x="225.4" y="42.3">14</text>
<text x="194.2" y="49.9">6</text>
<text x="194.2" y="52.5">7</text>
<text x="208.2" y="49.9">5</text>
<text x="208.2" y="52.5">6</text>
<text x="225.4" y="52.5">10</text>
<text x="225.4" y="49.9">11</text>
<text x="194.2" y="55">8</text>
<text x="208.2" y="55">7</text>
<text x="217.6" y="59.8" transform="rotate(-90 217.6 59.8)">8</text>
<text x="226" y="55">9</text>
<text x="90.7" y="70.9">1</text>
<text x="34.9" y="77.9">1</text>
<text x="34.9" y="75.3">2</text>
<text x="34.9" y="72.8">3</text>
<text x="90.7" y="73.4">2</text>
<text x="90.7" y="75.9">3</text>
<text x="90.7" y="78.5">4</text>
<text x="90.7" y="81">5</text>
<text x="90.7" y="83.6">6</text>
<text x="194.2" y="90.6">1</text>
<text x="194.2" y="93.1">2</text>
<text x="194.2" y="95.6">3</text>
<text x="208.2" y="93.1">1</text>
<text x="208.2" y="95.6">2</text>
<text x="217.6" y="90.8" transform="rotate(-90 217.6 90.8)">16</text>
<text x="225.4" y="95.6">14</text>
<text x="225.4" y="93.1">15</text>
<text x="194.2" y="98.2">4</text>
<text x="194.2" y="100.7">5</text>
<text x="208.2" y="98.2">3</text>
<text x="208.2" y="100.7">4</text>
<text x="225.4" y="100.7">12</text>
<text x="225.4" y="98.2">13</text>
<text x="90.7" y="106.4">1</text>
<text x="194.2" y="103.3">6</text>
<text x="194.2" y="105.8">7</text>
<text x="208.2" y="103.3">5</text>
<text x="208.2" y="105.8">6</text>
<text x="225.4" y="105.8">10</text>
<text x="225.4" y="103.3">11</text>
<text x="90.7" y="109">2</text>
<text x="90.7" y="111.5">3</text>
<text x="194.2" y="108.3">8</text>
<text x="208.2" y="108.3">7</text>
<text x="217.6" y="113.1" transform="rotate(-90 217.6 113.1)">8</text>
<text x="226" y="108.3">9</text>
<text x="90.7" y="114">4</text>
<text x="90.7" y="116.6">5</text>
<text x="90.7" y="119.1">6</text>
<text x="90.7" y="145.8">1</text>
<text x="90.7" y="148.3">2</text>
<text x="90.7" y="150.9">3</text>
<text x="90.7" y="153.4">4</text>
<text x="90.7" y="156">5</text>
<text x="90.7" y="158.5">6</text>
</g>
<g font-size="1.8" fill="#0f0f0f">
<text x="196.8" y="37.1">Q0b</text>
<text x="196.8" y="39.7">Q1b</text>
<text x="202.6" y="39.7">Q1b</text>
<text x="229.8" y="39.7">Q0b</text>
<text x="196.8" y="47.3">Q4b</text>
<text x="196.8" y="42.2">Q2b</text>
<text x="196.8" y="44.7">Q3b</text>
<text x="202.6" y="42.2">Q2b</text>
<text x="202.6" y="44.7">Q3b</text>
<text x="202.6" y="47.3">Q4b</text>
<text x="196.8" y="52.4">Q6b</text>
<text x="196.8" y="49.8">Q5b</text>
<text x="202.6" y="49.8">Q5b</text>
<text x="202.6" y="52.4">Q6b</text>
<text x="196.8" y="54.9">Q7b</text>
<text x="202.6" y="54.9">Q7b</text>
<text x="197.3" y="95.5">Q2l</text>
<text x="197.3" y="90.5">Q0l</text>
<text x="197.3" y="93">Q1l</text>
<text x="202.6" y="93">Q1l</text>
<text x="202.6" y="95.5">Q2l</text>
<text x="230.3" y="93">Q0l</text>
<text x="197.3" y="98.1">Q3l</text>
<text x="197.3" y="100.6">Q4l</text>
<text x="202.6" y="100.6">Q4l</text>
<text x="202.6" y="98.1">Q3l</text>
<text x="197.3" y="105.7">Q6l</text>
<text x="197.3" y="103.2">Q5l</text>
<text x="202.6" y="103.2">Q5l</text>
<text x="202.6" y="105.7">Q6l</text>
<text x="197.3" y="108.2">Q7l</text>
<text x="202.6" y="108.2">Q7l</text>
</g>
</svg>
